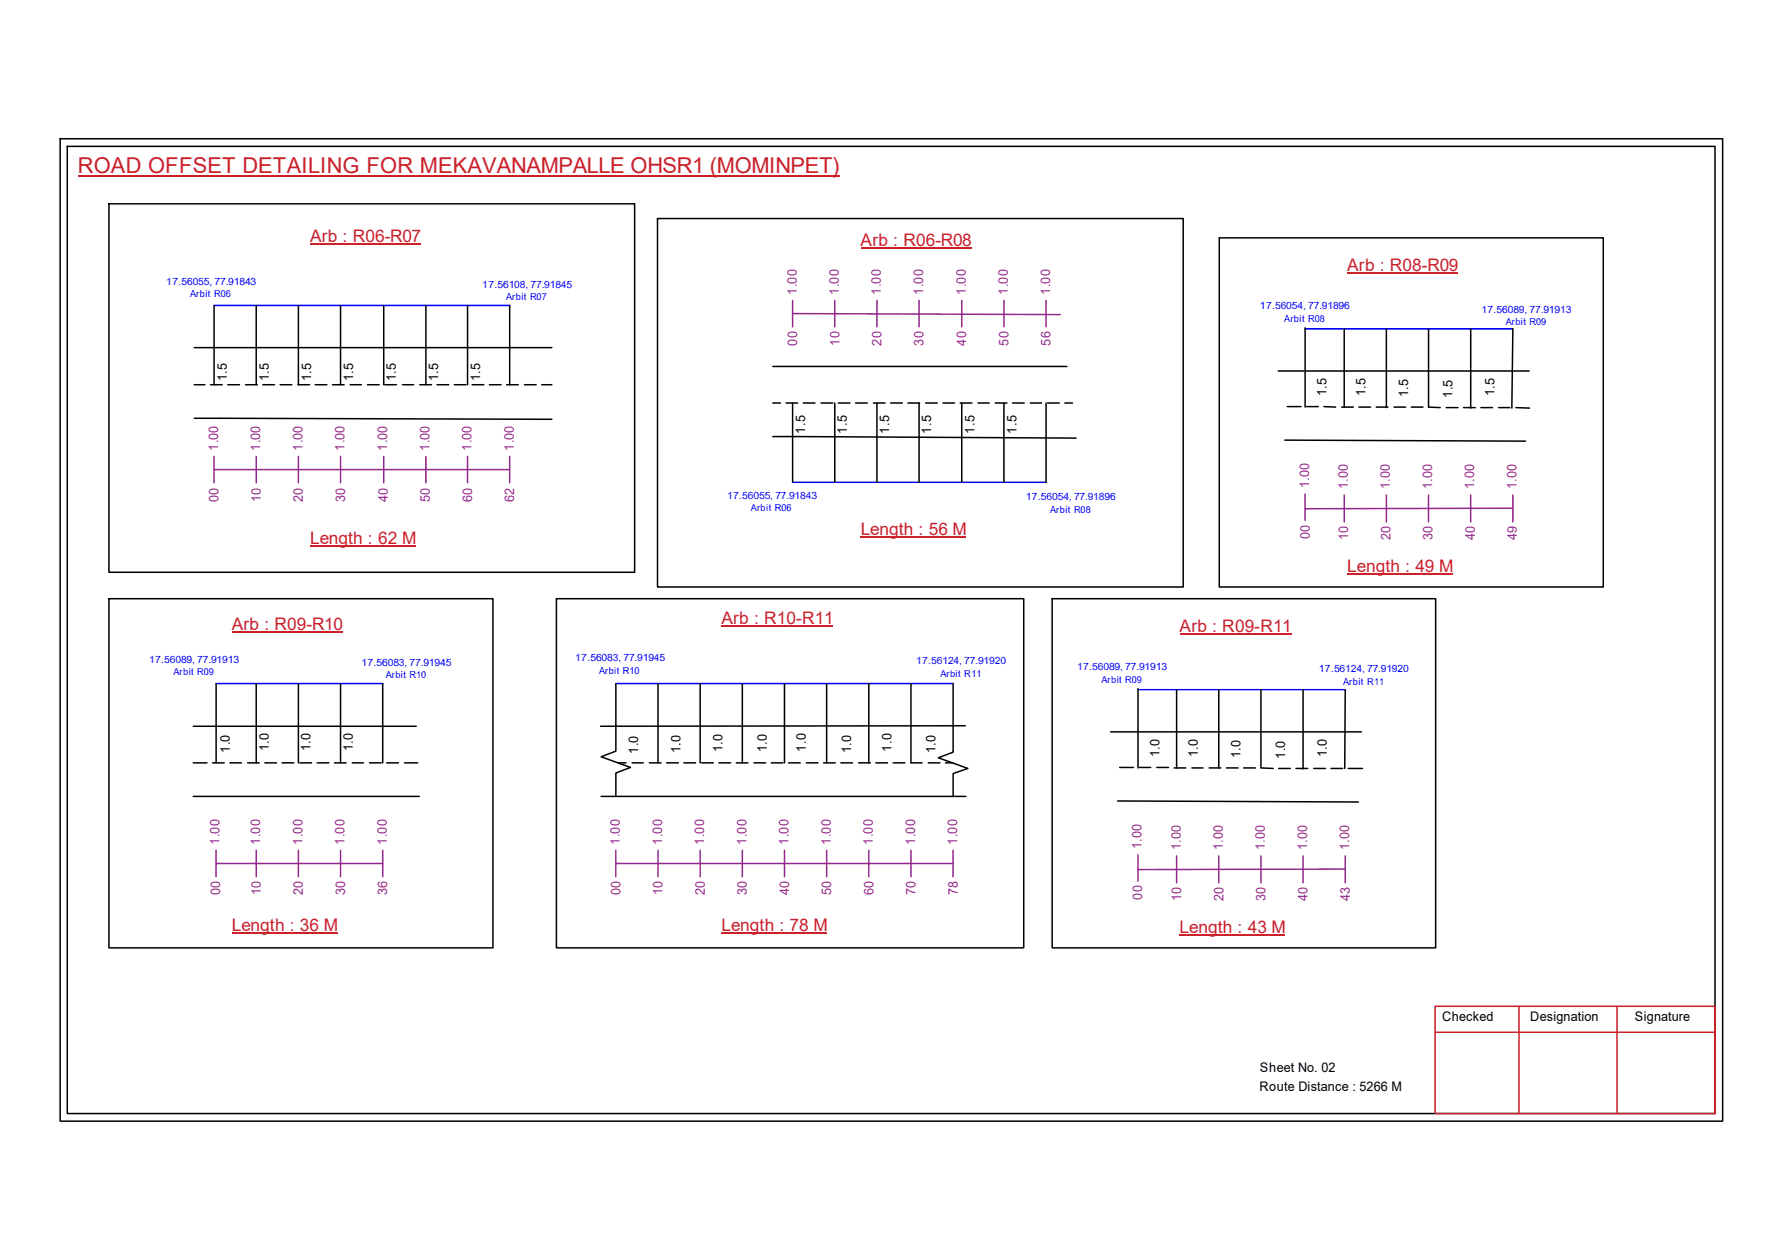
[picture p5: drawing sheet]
<svg xmlns="http://www.w3.org/2000/svg" width="297mm" height="210mm" viewBox="0 0 297 210" stroke-linecap="round" stroke-linejoin="round" font-family="sans-serif">
<g fill="none" stroke="#000" stroke-width=".25">
<path d="M10 23.1h277.1v163.7h-277.1zM11.2 24.4h274.7v161.1h-274.7zM18.2 34h87.6v61.3h-87.6zM109.6 36.4h87.6v61.4h-87.6zM203.2 39.6h64v58.2h-64zM32.4 57.9h59.6M35.7 50.9v13.2M42.7 50.9v13.2M49.7 50.9v13.2M56.8 50.9v13.2M64 50.9v13.2M71 50.9v13.2"/>
<path d="M77.9 50.9v13.2M85 50.9v13.2M217.5 54.6v13.2M224.1 54.8v13M231.1 54.8v13.1M238.1 54.8v13l2 .1M245.1 54.8v13.2M252.2 54.8l-.2 13.2M32.4 69.7l59.6 .1M32.4 64.1h1.8M35.1 64.1h1.9M38 64.1h1.9"/>
<path d="M40.9 64.1h2M43.8 64.1h2M46.7 64.1h1.9M49.7 64.1h1.9M52.5 64.1h2M55.4 64.1h2M58.4 64.1h1.8M61.3 64.1h1.9M64.1 64.1h2M67.1 64.1h1.9M70 64.1h1.9M72.9 64.1h1.9"/>
<path d="M75.7 64.1h2M78.7 64.1h1.9M81.6 64.1h1.9M84.5 64.1h1.9M87.4 64.1h2M90.3 64.1h1.7M128.8 72.7l50.6 .3M128.8 67.1h1.3M128.8 61h49M131 67.1h2M132.1 67.1v13.2M133.9 67.1h1.9"/>
<path d="M136.9 67.1h1.9M139.1 67.1v13.2M139.7 67.1h2M142.6 67.1h2M145.6 67.1h1.9M146.2 67.1v13.2M148.5 67.1h1.9M151.3 67.1h2M153.2 67.1v13.2M154.3 67.1h1.9M157.2 67.1h1.9M160.1 67.1h1.9"/>
<path d="M160.3 67.1v13.2M163 67.1h1.9M165.9 67.1h1.9M167.3 67.1v13.2M168.8 67.1h1.9M171.7 67.1h1.9M174.4 67.1v13.2M174.6 67.1h2M177.5 67.1h1.3M213.1 61.8h41.8M214.2 73.3l40.1 .2M214.6 67.7h2.3"/>
<path d="M217.8 67.7h1.9M220.7 67.7l1.9 .1M223.6 67.8h2M226.5 67.8h2M229.4 67.8h1.9M232.4 67.8h1.9M235.2 67.8h2M241.1 67.9h1.9M244 67.9h1.9M246.8 67.9h2M249.8 67.9h1.9M252.7 67.9l2.3 .1"/>
<path d="M18.2 99.7h64v58.2h-64zM92.7 99.7h77.9v58.2h-77.9zM175.4 99.7h63.9v58.2h-63.9zM36 113.9v13.2M42.7 113.9v13.2M49.7 113.9v13.2M56.8 113.9v13.2M63.8 113.9v13.2M102.7 113.9v7.1M109.7 113.9v13.2M116.7 113.9v13.2M123.7 113.9v13.2"/>
<path d="M130.8 113.9v13.2M137.8 113.9v13.2M144.8 113.9v13.2M151.8 113.9v13.2h1.9M158.9 113.9v11.4l-2.5 .9 4.9 1.8-2.4 .9v3.8M189.7 114.7v13.2M196.1 114.9v13M203.2 114.9v13M210.2 114.9v13M217.2 114.9v13.2M224.2 114.9v13.1M32.2 121h37.2"/>
<path d="M32.2 132.7h37.7M32.2 127.1h2.3M35.4 127.1h2M38.3 127.1h2M41.3 127.1h1.9M44.2 127.1h1.9M47 127.1h2M50 127.1h1.9M52.9 127.1h1.9M55.7 127.1h2M58.7 127.1h1.9M61.6 127.1h1.9"/>
<path d="M64.5 127.1h1.9M67.4 127.1h2.2M100.2 132.7h60.8M102.7 120.8v4.3l-2.5 1 4.9 1.7-2.4 1v3.7M103.1 127.1h1.2M105.4 127.1h1.8M108.2 127.1h2M111.1 127.1h2M114 127.1h1.9M117 127.1h1.9M119.8 127.1h2M122.7 127.1h2"/>
<path d="M125.7 127.1h1.9M128.6 127.1h1.9M131.4 127.1h2M134.4 127.1h2M137.3 127.1h1.9M140.2 127.1h1.9M143.1 127.1h2M146 127.1h2M148.9 127.1h1.9M154.7 127.1h2M157.6 127.1h1.3M160.9 120.9l-60.8 .1"/>
<path d="M185.1 121.9h41.8M186.3 133.4l40.1 .2M186.6 127.8h2.3M189.9 127.8h1.9M192.8 127.8h2M195.7 127.9h2M198.7 127.9h1.8M201.5 127.9h2M204.4 127.9h2M207.3 127.9h2M210.3 127.9l1.9 .1M213.1 128h2"/>
<path d="M216 128h2M219 128h1.9M221.9 128h1.9M224.7 128h2.4"/>
</g>
<path d="M239.2 167.6h46.7v17.9h-46.7zM239.2 172h46.7M253.2 167.6v17.9M269.5 167.6v17.9" fill="none" stroke="#cc1f26" stroke-width=".25"/>
<path d="M13 29.3h126.9" fill="none" stroke="#cd2027" stroke-width=".25"/>
<path d="M35.7 50.9h49.3M217.5 54.8h34.7M132.1 80.3h42.3M36 113.9h27.8M102.7 113.9h56.2M189.7 114.9h34.5" fill="none" stroke="#00f" stroke-width=".25"/>
<g fill="none" stroke="#93278f" stroke-width=".25">
<path d="M132.1 52.2l44.6 .2M132.1 50v4.4M139.1 50v4.4M146.2 50v4.4M153.2 50v4.4M160.3 50v4.4M167.3 50v4.4M174.4 50v4.4M35.7 78.2h49.3M35.7 76v4.4M42.7 76v4.4M49.7 76v4.4"/>
<path d="M56.8 76v4.4M64 76v4.4M71 76v4.4M77.9 76v4.4M85 76v4.4M217.5 82.3v4.4M224.1 82.5v4.5M231.1 82.5v4.5M238.1 82.5v4.5M245.1 82.5v4.5M252.2 84.7l-34.7 .1M252.2 82.5v4.5"/>
<path d="M36 143.8h27.8M36 141.6v4.4M42.7 141.6v4.4M49.7 141.6v4.4M56.8 141.6v4.4M63.8 141.6v4.4M102.7 143.8h56.2M102.7 141.6v4.4M109.7 141.6v4.4M116.7 141.6v4.4M123.7 141.6v4.4M130.8 141.6v4.4"/>
<path d="M137.8 141.6v4.4M144.8 141.6v4.4M151.8 141.6v4.4M158.9 141.6v4.4M189.7 142.4v4.4M196.1 142.6v4.5M203.2 142.6v4.5M210.2 142.6v4.5M217.2 142.6v4.5M224.2 144.8l-34.5 .1M224.2 142.6v4.5"/>
</g>
<path d="M51.7 40.6h18.4M143.5 41.3h18.4M224.6 45.6h18.4M51.7 91h17.6M143.5 89.4h17.6M224.6 95.6h17.6M38.6 105.2h18.5M120.3 104.3h18.6M196.6 105.7h18.7M38.6 155.4h17.7M120.3 155.4h17.6M196.6 155.7h17.6" fill="none" stroke="#cd2027" stroke-width=".17"/>
<text font-size="3.6" fill="#cd2027" x="13" y="28.9">ROAD OFFSET DETAILING FOR MEKAVANAMPALLE OHSR1 (MOMINPET)</text>
<g font-size="2.9" fill="#cd2027">
<text x="51.7" y="40.3">Arb : R06-R07</text>
<text x="143.5" y="41">Arb : R06-R08</text>
<text x="224.6" y="45.2">Arb : R08-R09</text>
<text x="143.5" y="89.1">Length : 56 M</text>
<text x="51.7" y="90.7">Length : 62 M</text>
<text x="224.6" y="95.3">Length : 49 M</text>
<text x="38.6" y="104.9">Arb : R09-R10</text>
<text x="120.3" y="104">Arb : R10-R11</text>
<text x="196.6" y="105.3">Arb : R09-R11</text>
<text x="38.6" y="155">Length : 36 M</text>
<text x="120.3" y="155.1">Length : 78 M</text>
<text x="196.6" y="155.4">Length : 43 M</text>
</g>
<g font-size="2.2" fill="#93278f">
<text x="132.8" y="49.1" transform="rotate(-90 132.8 49.1)">1.00</text>
<text x="139.8" y="49.1" transform="rotate(-90 139.8 49.1)">1.00</text>
<text x="146.9" y="49.1" transform="rotate(-90 146.9 49.1)">1.00</text>
<text x="153.9" y="49.1" transform="rotate(-90 153.9 49.1)">1.00</text>
<text x="161" y="49.1" transform="rotate(-90 161 49.1)">1.00</text>
<text x="168" y="49.1" transform="rotate(-90 168 49.1)">1.00</text>
<text x="175" y="49.1" transform="rotate(-90 175 49.1)">1.00</text>
<text x="132.9" y="57.6" transform="rotate(-90 132.9 57.6)">00</text>
<text x="139.9" y="57.6" transform="rotate(-90 139.9 57.6)">10</text>
<text x="146.9" y="57.6" transform="rotate(-90 146.9 57.6)">20</text>
<text x="154" y="57.6" transform="rotate(-90 154 57.6)">30</text>
<text x="161.1" y="57.6" transform="rotate(-90 161.1 57.6)">40</text>
<text x="168.1" y="57.6" transform="rotate(-90 168.1 57.6)">50</text>
<text x="175.1" y="57.6" transform="rotate(-90 175.1 57.6)">56</text>
<text x="36.4" y="75.1" transform="rotate(-90 36.4 75.1)">1.00</text>
<text x="43.4" y="75.1" transform="rotate(-90 43.4 75.1)">1.00</text>
<text x="50.4" y="75.1" transform="rotate(-90 50.4 75.1)">1.00</text>
<text x="57.4" y="75.1" transform="rotate(-90 57.4 75.1)">1.00</text>
<text x="64.6" y="75.1" transform="rotate(-90 64.6 75.1)">1.00</text>
<text x="71.6" y="75.1" transform="rotate(-90 71.6 75.1)">1.00</text>
<text x="78.6" y="75.1" transform="rotate(-90 78.6 75.1)">1.00</text>
<text x="85.6" y="75.1" transform="rotate(-90 85.6 75.1)">1.00</text>
<text x="36.4" y="83.6" transform="rotate(-90 36.4 83.6)">00</text>
<text x="43.5" y="83.6" transform="rotate(-90 43.5 83.6)">10</text>
<text x="50.5" y="83.6" transform="rotate(-90 50.5 83.6)">20</text>
<text x="57.5" y="83.6" transform="rotate(-90 57.5 83.6)">30</text>
<text x="64.6" y="83.6" transform="rotate(-90 64.6 83.6)">40</text>
<text x="71.7" y="83.6" transform="rotate(-90 71.7 83.6)">50</text>
<text x="78.7" y="83.6" transform="rotate(-90 78.7 83.6)">60</text>
<text x="85.7" y="83.6" transform="rotate(-90 85.7 83.6)">62</text>
<text x="218.2" y="81.4" transform="rotate(-90 218.2 81.4)">1.00</text>
<text x="224.7" y="81.5" transform="rotate(-90 224.7 81.5)">1.00</text>
<text x="231.7" y="81.5" transform="rotate(-90 231.7 81.5)">1.00</text>
<text x="238.7" y="81.5" transform="rotate(-90 238.7 81.5)">1.00</text>
<text x="245.7" y="81.5" transform="rotate(-90 245.7 81.5)">1.00</text>
<text x="252.8" y="81.5" transform="rotate(-90 252.8 81.5)">1.00</text>
<text x="218.3" y="89.8" transform="rotate(-90 218.3 89.8)">00</text>
<text x="224.7" y="90" transform="rotate(-90 224.7 90)">10</text>
<text x="231.8" y="90" transform="rotate(-90 231.8 90)">20</text>
<text x="238.8" y="90" transform="rotate(-90 238.8 90)">30</text>
<text x="245.8" y="90" transform="rotate(-90 245.8 90)">40</text>
<text x="252.9" y="90" transform="rotate(-90 252.9 90)">49</text>
<text x="36.6" y="140.7" transform="rotate(-90 36.6 140.7)">1.00</text>
<text x="43.4" y="140.7" transform="rotate(-90 43.4 140.7)">1.00</text>
<text x="50.4" y="140.7" transform="rotate(-90 50.4 140.7)">1.00</text>
<text x="57.4" y="140.7" transform="rotate(-90 57.4 140.7)">1.00</text>
<text x="64.5" y="140.7" transform="rotate(-90 64.5 140.7)">1.00</text>
<text x="103.3" y="140.7" transform="rotate(-90 103.3 140.7)">1.00</text>
<text x="110.4" y="140.7" transform="rotate(-90 110.4 140.7)">1.00</text>
<text x="117.4" y="140.7" transform="rotate(-90 117.4 140.7)">1.00</text>
<text x="124.4" y="140.7" transform="rotate(-90 124.4 140.7)">1.00</text>
<text x="131.4" y="140.7" transform="rotate(-90 131.4 140.7)">1.00</text>
<text x="138.5" y="140.7" transform="rotate(-90 138.5 140.7)">1.00</text>
<text x="145.5" y="140.7" transform="rotate(-90 145.5 140.7)">1.00</text>
<text x="152.5" y="140.7" transform="rotate(-90 152.5 140.7)">1.00</text>
<text x="159.6" y="140.7" transform="rotate(-90 159.6 140.7)">1.00</text>
<text x="190.3" y="141.5" transform="rotate(-90 190.3 141.5)">1.00</text>
<text x="196.8" y="141.6" transform="rotate(-90 196.8 141.6)">1.00</text>
<text x="203.8" y="141.6" transform="rotate(-90 203.8 141.6)">1.00</text>
<text x="210.9" y="141.6" transform="rotate(-90 210.9 141.6)">1.00</text>
<text x="217.9" y="141.6" transform="rotate(-90 217.9 141.6)">1.00</text>
<text x="224.9" y="141.6" transform="rotate(-90 224.9 141.6)">1.00</text>
<text x="36.7" y="149.1" transform="rotate(-90 36.7 149.1)">00</text>
<text x="43.5" y="149.1" transform="rotate(-90 43.5 149.1)">10</text>
<text x="50.5" y="149.1" transform="rotate(-90 50.5 149.1)">20</text>
<text x="57.5" y="149.1" transform="rotate(-90 57.5 149.1)">30</text>
<text x="64.6" y="149.1" transform="rotate(-90 64.6 149.1)">36</text>
<text x="103.4" y="149.1" transform="rotate(-90 103.4 149.1)">00</text>
<text x="110.4" y="149.1" transform="rotate(-90 110.4 149.1)">10</text>
<text x="117.5" y="149.1" transform="rotate(-90 117.5 149.1)">20</text>
<text x="124.5" y="149.1" transform="rotate(-90 124.5 149.1)">30</text>
<text x="131.5" y="149.1" transform="rotate(-90 131.5 149.1)">40</text>
<text x="138.6" y="149.1" transform="rotate(-90 138.6 149.1)">50</text>
<text x="145.6" y="149.1" transform="rotate(-90 145.6 149.1)">60</text>
<text x="152.6" y="149.1" transform="rotate(-90 152.6 149.1)">70</text>
<text x="159.6" y="149.1" transform="rotate(-90 159.6 149.1)">78</text>
<text x="190.4" y="149.9" transform="rotate(-90 190.4 149.9)">00</text>
<text x="196.9" y="150.1" transform="rotate(-90 196.9 150.1)">10</text>
<text x="203.9" y="150.1" transform="rotate(-90 203.9 150.1)">20</text>
<text x="210.9" y="150.1" transform="rotate(-90 210.9 150.1)">30</text>
<text x="218" y="150.1" transform="rotate(-90 218 150.1)">40</text>
<text x="225" y="150.1" transform="rotate(-90 225 150.1)">43</text>
</g>
<g font-size="2.2">
<text x="37.8" y="63.5" transform="rotate(-90 37.8 63.5)">1.5</text>
<text x="44.8" y="63.5" transform="rotate(-90 44.8 63.5)">1.5</text>
<text x="51.9" y="63.5" transform="rotate(-90 51.9 63.5)">1.5</text>
<text x="58.9" y="63.5" transform="rotate(-90 58.9 63.5)">1.5</text>
<text x="66" y="63.5" transform="rotate(-90 66 63.5)">1.5</text>
<text x="73" y="63.5" transform="rotate(-90 73 63.5)">1.5</text>
<text x="80" y="63.5" transform="rotate(-90 80 63.5)">1.5</text>
<text x="221.1" y="66" transform="rotate(-90 221.1 66)">1.5</text>
<text x="227.6" y="66" transform="rotate(-90 227.6 66)">1.5</text>
<text x="234.7" y="66.2" transform="rotate(-90 234.7 66.2)">1.5</text>
<text x="242.1" y="66.3" transform="rotate(-90 242.1 66.3)">1.5</text>
<text x="249.1" y="66" transform="rotate(-90 249.1 66)">1.5</text>
<text x="134.2" y="72.2" transform="rotate(-90 134.2 72.2)">1.5</text>
<text x="141.2" y="72.2" transform="rotate(-90 141.2 72.2)">1.5</text>
<text x="148.2" y="72.2" transform="rotate(-90 148.2 72.2)">1.5</text>
<text x="155.2" y="72.2" transform="rotate(-90 155.2 72.2)">1.5</text>
<text x="162.4" y="72.2" transform="rotate(-90 162.4 72.2)">1.5</text>
<text x="169.5" y="72.2" transform="rotate(-90 169.5 72.2)">1.5</text>
<text x="38.3" y="125.4" transform="rotate(-90 38.3 125.4)">1.0</text>
<text x="44.8" y="125.1" transform="rotate(-90 44.8 125.1)">1.0</text>
<text x="51.8" y="125.1" transform="rotate(-90 51.8 125.1)">1.0</text>
<text x="58.8" y="125.1" transform="rotate(-90 58.8 125.1)">1.0</text>
<text x="106.4" y="125.6" transform="rotate(-90 106.4 125.6)">1.0</text>
<text x="113.4" y="125.5" transform="rotate(-90 113.4 125.5)">1.0</text>
<text x="120.4" y="125.3" transform="rotate(-90 120.4 125.3)">1.0</text>
<text x="127.8" y="125.3" transform="rotate(-90 127.8 125.3)">1.0</text>
<text x="134.3" y="125.2" transform="rotate(-90 134.3 125.2)">1.0</text>
<text x="141.9" y="125.5" transform="rotate(-90 141.9 125.5)">1.0</text>
<text x="148.6" y="125.2" transform="rotate(-90 148.6 125.2)">1.0</text>
<text x="155.9" y="125.5" transform="rotate(-90 155.9 125.5)">1.0</text>
<text x="193.2" y="126.2" transform="rotate(-90 193.2 126.2)">1.0</text>
<text x="199.7" y="126.2" transform="rotate(-90 199.7 126.2)">1.0</text>
<text x="206.8" y="126.3" transform="rotate(-90 206.8 126.3)">1.0</text>
<text x="214.2" y="126.4" transform="rotate(-90 214.2 126.4)">1.0</text>
<text x="221.2" y="126.2" transform="rotate(-90 221.2 126.2)">1.0</text>
<text x="240.4" y="170.1">Checked</text>
<text x="255.1" y="170.1">Designation</text>
<text x="272.5" y="170.1">Signature</text>
<text x="210" y="178.6">Sheet No. 02</text>
<text x="209.9" y="181.7">Route Distance : 5266 M</text>
</g>
<g font-size="1.7" fill="#00f">
<text x="27.7" y="47.4">17.56055, 77.91843</text>
<text x="80.4" y="47.9">17.56108, 77.91845</text>
<text x="210" y="51.5">17.56054, 77.91896</text>
<text x="246.9" y="52.1">17.56089, 77.91913</text>
<text x="121.2" y="83.1">17.56055, 77.91843</text>
<text x="171" y="83.3">17.56054, 77.91896</text>
<text x="24.8" y="110.4">17.56089, 77.91913</text>
<text x="60.2" y="110.9">17.56083, 77.91945</text>
<text x="95.9" y="110.2">17.56083, 77.91945</text>
<text x="152.7" y="110.7">17.56124, 77.91920</text>
<text x="179.5" y="111.7">17.56089, 77.91913</text>
<text x="219.8" y="111.9">17.56124, 77.91920</text>
</g>
<g font-size="1.6" fill="#00f">
<text x="31.7" y="49.5">Arbit R06</text>
<text x="84.4" y="50">Arbit R07</text>
<text x="214.1" y="53.7">Arbit R08</text>
<text x="251" y="54.2">Arbit R09</text>
<text x="125.2" y="85.2">Arbit R06</text>
<text x="175" y="85.4">Arbit R08</text>
<text x="28.9" y="112.5">Arbit R09</text>
<text x="64.3" y="113">Arbit R10</text>
<text x="99.9" y="112.3">Arbit R10</text>
<text x="156.8" y="112.8">Arbit R11</text>
<text x="183.6" y="113.8">Arbit R09</text>
<text x="223.9" y="114">Arbit R11</text>
</g>
</svg>
